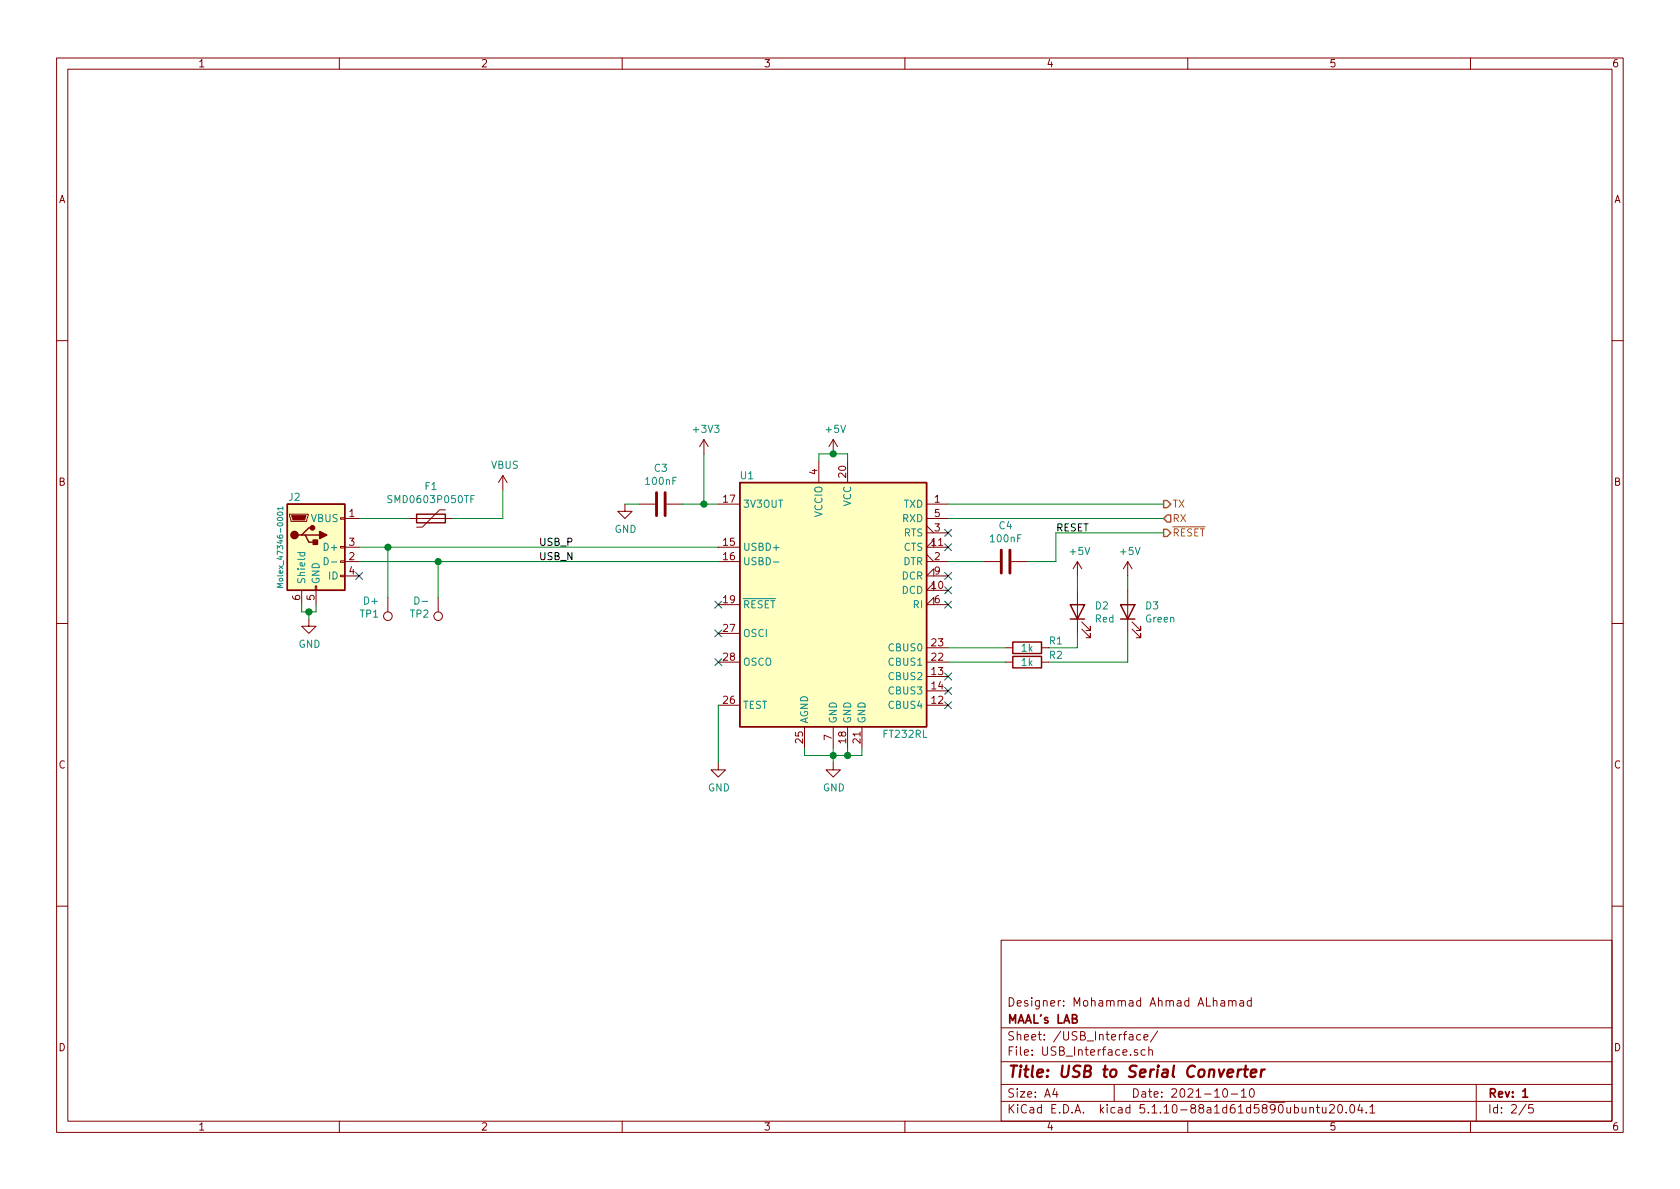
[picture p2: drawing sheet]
<svg xmlns="http://www.w3.org/2000/svg" width="297mm" height="210mm" viewBox="0 0 297 210" stroke-linecap="round" stroke-linejoin="round" font-family="sans-serif">
<g fill="none" stroke="#840000" stroke-width=".18">
<path d="M10 10.3h277v189.9h-277zM12 12.2h273v186.1h-273zM60 10.3v1.9M110 10.3v1.9M160 10.3v1.9M210 10.3v1.9M260 10.3v1.9M10 60.2h2M124.5 77.7l-.8 1.3M124.5 77.7v2.6M124.5 77.7l.7 1.3M147.3 77.7v2.6"/>
<path d="M147.3 77.7l-.7 1.3M147.3 77.7l.8 1.3M285 60.2h2M51.2 90.9h3.3v.3l-.3 1h-2.8zM60.2 99.2h.8v.2h-.8zM60.2 96.6h.8v.3h-.8zM60.2 91.6h.8v.2h-.8zM61 96.8h2.5M61 99.3h2.5M61 91.7h2.5M72.4 91.7h7.6M78.7 90.2h-1l-3 3h-1"/>
<path d="M88.9 84.1l-.8 1.2M88.9 84.1v2.5M88.9 84.1l.8 1.2M110.5 89.1v1.3h1.3l-1.3 1.3-1.3-1.3h1.3M113 89.1h2.8M117.9 89.1h2.7M127 89.1h3.8M127 96.8h3.8M127 99.3h3.8M144.8 81.5v3.8M149.9 81.5v3.8M163.8 89.1h3.8"/>
<path d="M163.8 99.3h3.8M163.8 98l1.3 1.3M163.8 94.2h3.8M163.8 93l1.3 1.2M163.8 91.7h3.8M165.1 96.8v-1.3l-1.3 1.3h3.8M174 99.3h2.8M178.8 99.3h2.8M190.5 99.3v2.5M190.5 99.3l-.8 1.3M190.5 99.3l.8 1.3M199.4 99.3l-.8 1.3"/>
<path d="M199.4 99.3v2.5M199.4 99.3l.8 1.3M10 110.3h2M53.3 104.4v2.5M54.6 109.5v1.2h1.3l-1.3 1.3-1.3-1.3h1.3M55.8 103.6h.2v.8h-.2zM55.9 104.4v2.5M60.2 101.7h.8v.3h-.8zM61 101.8h2.5M68.6 105.7v2.5M77.5 105.7v2.5M127 106.9h3.8"/>
<path d="M127 117.1h3.8M127 112h3.8M163.8 119.6h3.8M163.8 117.1h3.8M163.8 114.5h3.8M165.1 104.4v-1.3l-1.3 1.3h3.8M165.1 106.9v-1.2l-1.3 1.2h3.8M165.1 101.8v-1.2l-1.3 1.2h3.8M177.8 117.1h1.3M177.8 114.5h1.3M184.1 117.1h1.3M184.1 114.5h1.3"/>
<path d="M190.5 104.4v7.6M191.3 111.2l1.5 1.6v-.8v.8h-.8M191.3 110l1.5 1.5v-.8v.8h-.8M199.4 104.4v7.6M200.2 111.2l1.5 1.6v-.8v.8h-.8M200.2 110l1.5 1.5v-.8v.8h-.8M285 110.3h2M127 134.9v1.2h1.3l-1.3 1.3-1.3-1.3h1.3M127 124.7h3.8M142.2 128.5v3.8M147.3 134.9v1.2h1.3l-1.3 1.3-1.3-1.3h1.3M147.3 128.5v3.8"/>
<path d="M149.9 128.5v3.8M152.4 128.5v3.8M163.8 124.7h3.8M163.8 122.2h3.8M10 160.2h2M177 166.3h108v32h-108zM215.9 177h.6v.9M216.5 177.3l-.5 .1a.29 .29 0 0 0-.2 .2 .29 .29 0 0 0 .2 .3l.5-.1M217.2 177.1l.2-.2 .4 .1 .1 .9M217.2 176.9v1M217.9 177.1a.36 .36 0 0 1 .3-.2 .36 .36 0 0 1 .3 .2v.8M219.3 177h.5l.1 .9"/>
<path d="M219.9 177.3l-.5 .1a.29 .29 0 0 0-.2 .2 .29 .29 0 0 0 .2 .3l.5-.1M221.2 177l-.4-.1-.3 .3 .1 .6 .2 .1 .4-.1M221.2 176.4v1.5M285 160.2h2M60 198.3v1.9M110 198.3v1.9M160 198.3v1.9M177 194.8h108M177 191.8h108M177 187.8h108M177 181.8h108M186.5 192.5l-.4 1h1"/>
<path d="M186.8 193v1M197 191.8v3M199.7 183h.6v.9M200.3 183.3l-.5 .1a.29 .29 0 0 0-.2 .2 .29 .29 0 0 0 .2 .3l.5-.1M201.1 185.7l-.3-.1-.2 .2v.2l.5 .2v.3h-.5M201.7 183l-.4-.1-.3 .3v.6l.3 .1 .4-.1M202.3 183.4l.7-.1-.1-.3-.4-.1-.2 .2v.7h.6M202.5 185.7l-.4-.1-.3 .3v.6l.3 .1 .4-.1M203.1 185.7l.2-.1 .4 .1 .1 .9M203.1 185.1v1.5M204.7 182.3l-1.3 2M210 198.3v1.9"/>
<path d="M216.3 192.7l.4-.2a.94 .94 0 0 1 0 1.5 .79 .79 0 0 1-.4-1.3zM217.7 193.5h1.1M219.5 193l.4-.5v1.5M219.5 194h.8M221.1 192.6l.2-.1a.8 .8 0 0 1 .5 .8 .8 .8 0 0 1-.5 .7 1 1 0 0 1-.2-1.4zM231.6 196l.2-.2 .4 .1v.9M231.6 195.8v1M232.7 195.8h.6M232.9 195.3v1.3l.4 .2M233.8 195.8l.1 .9 .3 .1 .2-.1M234.4 195.8v1M235.1 195.5l.2-.2h.4l.2 .5-.9 1h.9"/>
<path d="M236.7 195.4l.3-.1a.94 .94 0 0 1 0 1.5h-.1a1 1 0 0 1-.2-1.4zM238 196.7v.1M238.8 195.5l.3-.2a.94 .94 0 0 1 0 1.5 .82 .82 0 0 1-.3-1.3zM240.4 195.2l-.3 1.1h.9M240.8 195.8v1M241.6 196.7v.1M242.2 195.8l.4-.5v1.5M242.2 196.8h.9M260 198.3v1.9M261 191.8v6.5M269.8 195.2l-1.2 2M271 195.3h-.7v.7l.2-.1 .5 .1 .1 .2-.1 .5-.2 .1-.5-.1"/>
<circle cx="68.6" cy="109" r=".76"/>
<circle cx="77.5" cy="109" r=".76"/>
</g>
<path d="M269.2 193l.5-.5v1.5M269.2 194h.9" fill="none" stroke="#840000" stroke-width=".3"/>
<path d="M218.9 189.1l-.1 1.3M219.5 189.1a.55 .55 0 0 0-.6 .4M219.9 189.1h.8M220.3 188.4l-.2 1.8v.1l.4 .1M221.2 189.8l.9-.2v-.4l-.6-.1-.3 .3v.9l.2 .1 .5-.1M223.1 189.1l-.2 1.3M223.6 189.1a.54 .54 0 0 0-.6 .4" fill="none" stroke="#840000" stroke-width=".41"/>
<g fill="#ffffc2" stroke="#ffffc2" stroke-width=".18">
<path d="M130.8 85.3h33v43.2h-33z"/>
<path d="M50.8 89.1h10.2v15.3h-10.2z"/>
</g>
<path d="M50.8 89.1h10.2v15.3h-10.2zM53.3 94.6h.7l.6 1.3h1.3M54 94.6h2.5M55.2 93.3h-.6l-1.3 1.3h-.6M73.7 90.9h5v1.6h-5zM130.8 85.3h33v43.2h-33zM179.1 113.5h5v2.1h-5zM179.1 116.1h5v2h-5zM189.2 106.9h2.6l-1.3 2.6zM189.2 109.5h2.6M198.1 106.9h2.6l-1.3 2.6zM198.1 109.5h2.6" fill="none" stroke="#840000" stroke-width=".25"/>
<path d="M49.1 90.7a.47 .47 0 0 1 .5-.2 .47 .47 0 0 1 .4 .5 .48 .48 0 0 1-.6 .2 .48 .48 0 0 1-.3-.5zM50 89.9h-1l.3 .3M50 89.6v.6M52.6 97.7h1.3M53.1 97.7v.4l.2 .2 .5-.1v-.5M57.3 98.6a.64 .64 0 0 1 .7 .6 .64 .64 0 0 1-.7 .7zM58.6 99.4h1M69.3 87.7l-.5-.1-.2 .2 .1 .4 .5 .2 .1 .3-.2 .2-.5-.1M83.9 87.6h-.6v1.3M136.8 99.4h.9M50 103.2h-1l.7 .3-.7 .4h1" fill="none" stroke="#008484" stroke-width=".18"/>
<path d="M116.1 87.1v4.1M117.6 87.1v4.1M177 97.3v4M178.6 97.3v4" fill="none" stroke="#840000" stroke-width=".51"/>
<g fill="#840000" stroke="#840000" stroke-width=".25">
<path d="M55.4 95.5h.7v.8h-.7z"/>
<path d="M56.5 94l1.3 .6-1.3 .6z"/>
<circle cx="52.1" cy="94.6" r=".63"/>
<circle cx="55.2" cy="93.3" r=".38"/>
</g>
<path d="M51.6 91.2h2.5l-.3 .7h-2z" fill="#840000" stroke="#840000" stroke-width=".18"/>
<g fill="none" stroke="#008400" stroke-width=".18">
<path d="M63.5 91.7h8.9M63.5 99.3h63.5M63.5 96.8h63.5M68.6 96.8v8.9M77.5 99.3v6.4M88.9 86.6v5.1h-8.9M110.5 89.1h2.5M120.6 89.1h6.4M124.5 80.3v8.8M144.8 81.5v-1.2h5.1v1.2M167.6 89.1h38.1M167.6 91.7h38.1"/>
<path d="M167.6 99.3h6.4M205.7 94.2h-19v5.1h-5.1M53.3 106.9v1.3h2.6v-1.3M54.6 108.2v1.3M167.6 117.1h10.2M167.6 114.5h10.2M190.5 101.8v2.6M190.5 112v2.5h-5.1M199.4 112v5.1h-14M199.4 101.8v2.6M127 124.7v10.2M142.2 132.3v1.3h10.2v-1.3"/>
<path d="M147.3 132.3v2.6M149.9 132.3v1.3"/>
</g>
<path d="M205.7 88.5h.7l.6 .6-.6 .7h-.7zM205.7 93.6h.7l.6 .6-.6 .7h-.7zM206.4 91.1h.6v1.2h-.6l-.7-.6z" fill="none" stroke="#848400" stroke-width=".25"/>
<g fill="#008400" stroke="#008400" stroke-width=".25">
<circle cx="54.6" cy="108.2" r=".51"/>
<circle cx="147.3" cy="80.3" r=".51"/>
<circle cx="77.5" cy="99.3" r=".51"/>
<circle cx="68.6" cy="96.8" r=".51"/>
<circle cx="124.5" cy="89.1" r=".51"/>
<circle cx="149.9" cy="133.6" r=".51"/>
<circle cx="147.3" cy="133.6" r=".51"/>
</g>
<g fill="none" stroke="#000084" stroke-width=".18">
<path d="M167 96.2l1.2 1.2M167 93.6l1.2 1.2M168.2 96.2l-1.2 1.2M168.2 93.6l-1.2 1.2M62.9 101.2l1.2 1.3M64.1 101.2l-1.2 1.3M126.4 106.3l1.2 1.2M126.4 111.4l1.2 1.2M126.4 116.5l1.2 1.2M127.6 106.3l-1.2 1.2M127.6 111.4l-1.2 1.2M127.6 116.5l-1.2 1.2"/>
<path d="M167 106.3l1.2 1.2M167 103.8l1.2 1.2M167 101.2l1.2 1.3M167 119l1.2 1.2M168.2 106.3l-1.2 1.2M168.2 103.8l-1.2 1.2M168.2 101.2l-1.2 1.3M168.2 119l-1.2 1.2M167 121.6l1.2 1.2M167 124.1l1.2 1.2M168.2 121.6l-1.2 1.2M168.2 124.1l-1.2 1.2"/>
</g>
<text font-size="2.8" fill="#840000" x="178" y="190.5">Title: USB to Serial Converter</text>
<g font-size="2.1" fill="#840000">
<text x="178" y="178">Designer: Mohammad Ahmad ALhamad</text>
<text x="178" y="184">Sheet: /USB_Interface/</text>
<text x="178" y="181">MAAL's LAB</text>
<text x="178" y="186.7">File: USB_Interface.sch</text>
<text x="178" y="196.9">KiCad E.D.A. kicad 5.1.10-88a1d61d5890ubuntu20.04.1</text>
<text x="178" y="194.1">Size: A4</text>
<text x="200" y="194.1">Date: 2021-10-10</text>
<text x="263" y="194.1">Rev: 1</text>
<text x="263" y="196.9">Id: 2/5</text>
</g>
<g font-size="1.8" fill="#840000">
<text x="35" y="11.9">1</text>
<text x="85" y="11.9">2</text>
<text x="135" y="11.9">3</text>
<text x="185" y="11.9">4</text>
<text x="235" y="11.9">5</text>
<text x="285" y="11.9">6</text>
<text x="10.4" y="35.9">A</text>
<text x="285.4" y="35.9">A</text>
<text x="144.5" y="83.9" transform="rotate(-90 144.5 83.9)">4</text>
<text x="10.4" y="85.9">B</text>
<text x="127.9" y="88.9">17</text>
<text x="149.6" y="84.4" transform="rotate(-90 149.6 84.4)">20</text>
<text x="165.3" y="88.9">1</text>
<text x="285.4" y="85.9">B</text>
<text x="61.7" y="91.4">1</text>
<text x="165.3" y="94">3</text>
<text x="165.3" y="91.4">5</text>
<text x="61.7" y="99.1">2</text>
<text x="61.7" y="96.5">3</text>
<text x="61.7" y="101.6">4</text>
<text x="127.9" y="96.5">15</text>
<text x="127.9" y="99.1">16</text>
<text x="164.8" y="96.5">11</text>
<text x="165.3" y="99.1">2</text>
<text x="165.3" y="101.6">9</text>
<text x="53.1" y="106.1" transform="rotate(-90 53.1 106.1)">6</text>
<text x="55.6" y="106.1" transform="rotate(-90 55.6 106.1)">5</text>
<text x="127.9" y="106.7">19</text>
<text x="164.8" y="104.1">10</text>
<text x="165.3" y="106.7">6</text>
<text x="127.9" y="111.8">27</text>
<text x="127.9" y="116.8">28</text>
<text x="164.8" y="119.4">13</text>
<text x="164.8" y="116.8">22</text>
<text x="164.8" y="114.3">23</text>
<text x="127.9" y="124.5">26</text>
<text x="164.8" y="124.5">12</text>
<text x="164.8" y="121.9">14</text>
<text x="142" y="131.4" transform="rotate(-90 142 131.4)">25</text>
<text x="147.1" y="130.9" transform="rotate(-90 147.1 130.9)">7</text>
<text x="149.6" y="131.4" transform="rotate(-90 149.6 131.4)">18</text>
<text x="152.1" y="131.4" transform="rotate(-90 152.1 131.4)">21</text>
<text x="10.4" y="135.9">C</text>
<text x="285.4" y="135.9">C</text>
<text x="10.4" y="185.9">D</text>
<text x="285.4" y="185.9">D</text>
<text x="35" y="199.9">1</text>
<text x="85" y="199.9">2</text>
<text x="135" y="199.9">3</text>
<text x="185" y="199.9">4</text>
<text x="235" y="199.9">5</text>
<text x="285" y="199.9">6</text>
</g>
<g font-size="1.8" fill="#008484">
<text x="122.8" y="76.5">+3V3</text>
<text x="146.1" y="76.5">+5V</text>
<text x="86.8" y="82.9">VBUS</text>
<text x="115.7" y="83.4">C3</text>
<text x="51.1" y="88.6">J2</text>
<text x="69.1" y="89">SMD0603P050TF</text>
<text x="75.2" y="86.7">F1</text>
<text x="114.3" y="85.7">100nF</text>
<text x="131" y="84.8">U1</text>
<text x="131.3" y="89.8">3V3OUT</text>
<text x="150.5" y="89.6" transform="rotate(-90 150.5 89.6)">VCC</text>
<text x="159.8" y="89.8">TXD</text>
<text x="55" y="92.3">VBUS</text>
<text x="108.7" y="94.2">GND</text>
<text x="145.4" y="91.5" transform="rotate(-90 145.4 91.5)">VCCIO</text>
<text x="159.6" y="92.3">RXD</text>
<text x="159.8" y="94.9">RTS</text>
<text x="175.3" y="95.9">100nF</text>
<text x="176.7" y="93.6">C4</text>
<text x="57.6" y="97.4">D+</text>
<text x="131.3" y="97.4">USBD+</text>
<text x="131.3" y="99.9">USBD-</text>
<text x="159.7" y="99.9">DTR</text>
<text x="159.8" y="97.4">CTS</text>
<text x="189.3" y="98.1">+5V</text>
<text x="198.2" y="98.1">+5V</text>
<text x="54" y="103.4" transform="rotate(-90 54 103.4)">Shield</text>
<text x="56.5" y="103.4" transform="rotate(-90 56.5 103.4)">GND</text>
<text x="58.2" y="102.5">ID</text>
<text x="64.5" y="106.9">D+</text>
<text x="73.6" y="106.9">D-</text>
<text x="131.3" y="107.6">RESET</text>
<text x="159.5" y="105">DCD</text>
<text x="159.5" y="102.5">DCR</text>
<text x="161.5" y="107.6">RI</text>
<text x="193.7" y="107.8">D2</text>
<text x="202.6" y="107.8">D3</text>
<text x="63.7" y="109.2">TP1</text>
<text x="72.6" y="109.2">TP2</text>
<text x="131.3" y="112.6">OSCI</text>
<text x="185.6" y="114">R1</text>
<text x="193.6" y="110.1">Red</text>
<text x="202.6" y="110.1">Green</text>
<text x="52.8" y="114.5">GND</text>
<text x="131.3" y="117.7">OSCO</text>
<text x="157.3" y="117.7">CBUS1</text>
<text x="157.3" y="115.2">CBUS0</text>
<text x="180.6" y="115.2">1k</text>
<text x="180.6" y="117.8">1k</text>
<text x="185.6" y="116.5">R2</text>
<text x="131.3" y="125.3">TEST</text>
<text x="157.3" y="125.3">CBUS4</text>
<text x="157.3" y="120.3">CBUS2</text>
<text x="157.3" y="122.8">CBUS3</text>
<text x="142.9" y="128" transform="rotate(-90 142.9 128)">AGND</text>
<text x="148" y="128" transform="rotate(-90 148 128)">GND</text>
<text x="150.5" y="128" transform="rotate(-90 150.5 128)">GND</text>
<text x="153" y="128" transform="rotate(-90 153 128)">GND</text>
<text x="156.3" y="130.5">FT232RL</text>
<text x="125.2" y="139.9">GND</text>
<text x="145.5" y="139.9">GND</text>
</g>
<g font-size="1.8" fill="#848400">
<text x="207.3" y="89.8">TX</text>
<text x="207.3" y="94.9">RESET</text>
<text x="207.3" y="92.3">RX</text>
</g>
<g font-size="1.8">
<text x="186.7" y="94">RESET</text>
<text x="95.2" y="96.5">USB_P</text>
<text x="95.2" y="99.1">USB_N</text>
</g>
<text font-size="1.4" fill="#008484" x="50.1" y="102.8" transform="rotate(-90 50.1 102.8)">Molex_47346-0001</text>
</svg>
